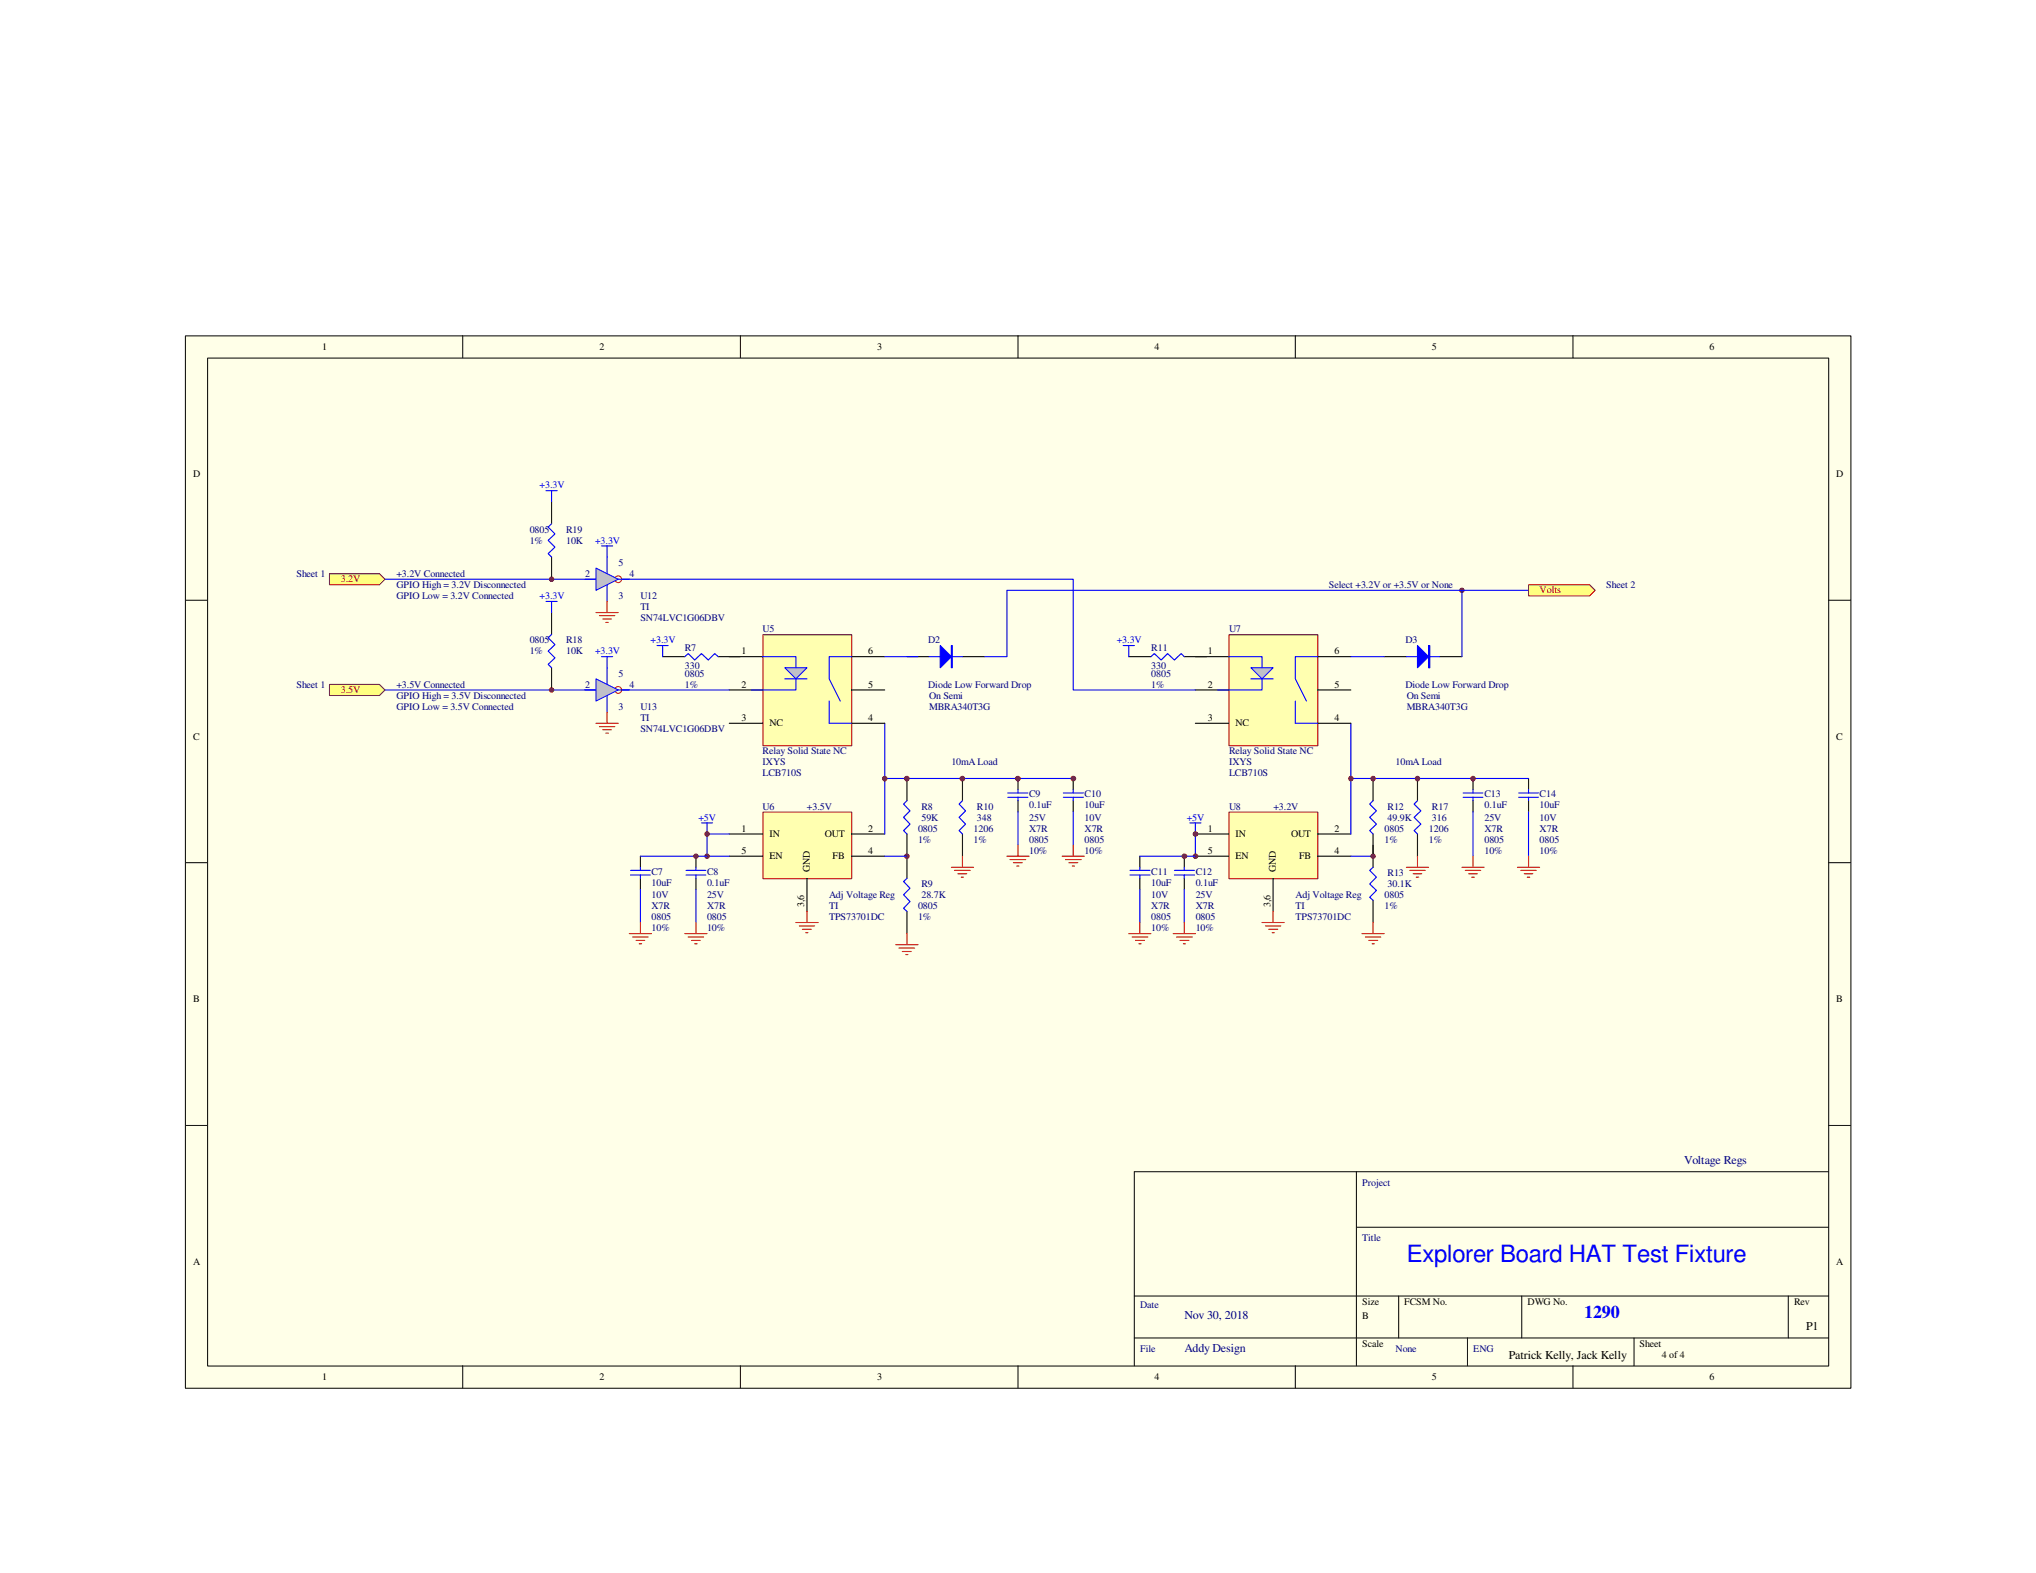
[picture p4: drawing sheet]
<svg xmlns="http://www.w3.org/2000/svg" width="279mm" height="216mm" viewBox="0 0 279 216" stroke-linecap="round" stroke-linejoin="round" font-family="sans-serif">
<path d="M25.4 46.1h228.6v144.4h-228.6z" fill="#ffffe8"/>
<g fill="none" stroke="#000" stroke-width=".14">
<path d="M25.4 46.1h228.6v144.4h-228.6zM28.5 49.1h222.5v138.4h-222.5zM63.5 46.1v3M101.6 46.1v3M139.7 46.1v3M177.8 46.1v3M215.9 46.1v3M25.4 82.4h3.1M250.9 82.4h3.1M25.4 118.4h3.1M250.9 118.4h3.1M25.4 154.5h3.1"/>
<path d="M250.9 154.5h3.1M155.7 177.9h95.2M186.1 160.8v26.7M186.1 168.4h64.8M191.9 177.9v5.7M208.8 177.9v5.7M245.4 177.9v5.7M250.9 160.8h-95.2v26.7M63.5 187.5v3M101.6 187.5v3M139.7 187.5v3M155.7 183.6h95.2"/>
<path d="M177.8 187.5v3M201.4 183.6v3.9M215.9 187.5v3M224.2 183.6v3.9"/>
</g>
<path d="M104.7 111.5h12.2v9.1h-12.2z" fill="#ffffb0"/>
<path d="M104.7 111.5h12.2v9.1h-12.2z" fill="none" stroke="#800000" stroke-width=".14"/>
<g fill="none" stroke="#000" stroke-width=".15">
<path d="M87.9 117.5v1.5M95.5 117.5v1.5M100.1 114.5h4.5M100.1 117.5h4.5M116.8 114.5h4.6M116.8 117.5h4.6M124.5 106.8v3.1M124.5 114.5v6.1M188.4 106.8v3.1M188.4 114.5v4.5M87.9 120.6v1.5M95.5 120.6v1.5"/>
<path d="M110.7 120.6v4.5M124.5 125.1v3M188.4 123.6v3"/>
</g>
<g fill="none" stroke="#00f" stroke-width=".15">
<path d="M121.4 99.3v15.2M86.5 119.5h2.7M87.9 119v.5M94.1 119.5h2.8M95.5 119v.5M96.3 112.9h1.5M97 112.9v4.6h3.1M124.5 109.9l-.5 .5 .9 .9-.9 .9 .9 .9-.9 .9 .5 .5M188.4 109.9l-.4 .5 .9 .9-.9 .9 .9 .9-.9 .9 .4 .5M188.4 119l-.4 .5 .9 .9-.9 .9 .9 .9-.9 .9 .4 .5M86.5 120.1h2.7M87.9 120.1v.5"/>
<path d="M87.9 122.1v4.5M94.1 120.1h2.8M95.5 120.1v.5M95.5 122.1v4.5M124.5 120.6l-.5 .4 .9 .9-.9 .9 .9 .9-.9 1 .5 .4"/>
</g>
<g fill="none" stroke="#f00" stroke-width=".15">
<path d="M86.4 128.1h3M86.8 128.6h2.1M87.3 129.1h1.2M87.7 129.5h.4M87.9 126.6v1.5M94 128.1h3M94.4 128.6h2.2M94.9 129.1h1.2M95.3 129.5h.4M95.5 126.6v1.5M109.2 126.6h3.1M109.7 127.1h2.1"/>
<path d="M110.1 127.6h1.2M110.6 128h.3M110.7 125.1v1.5"/>
</g>
<path d="M168.7 111.5h12.1v9.1h-12.1z" fill="#ffffb0"/>
<path d="M168.7 111.5h12.1v9.1h-12.1z" fill="none" stroke="#800000" stroke-width=".14"/>
<path d="M164 114.5h4.6M164 117.5h4.6M180.8 114.5h4.6M180.8 117.5h4.6M174.7 120.6v4.5" fill="none" stroke="#000" stroke-width=".15"/>
<path d="M185.4 99.3v15.2M97 114.5h3.1" fill="none" stroke="#00f" stroke-width=".15"/>
<g fill="none" stroke="#f00" stroke-width=".15">
<path d="M122.9 129.7h3.1M123.4 130.1h2.1M123.8 130.6h1.3M124.3 131h.3M124.5 128.1v1.6M173.2 126.6h3M173.7 127.1h2.1M174.1 127.6h1.2M174.6 128h.3M174.7 125.1v1.5M186.9 128.1h3M187.4 128.6h2.1"/>
<path d="M187.8 129.1h1.3M188.3 129.5h.3M188.4 126.6v1.5"/>
</g>
<circle cx="97" cy="117.5" r=".3" fill="#800000"/>
<circle cx="97" cy="117.5" r=".3" fill="none" stroke="#800000" stroke-width=".14"/>
<circle cx="97" cy="114.5" r=".3" fill="#800000"/>
<circle cx="97" cy="114.5" r=".3" fill="none" stroke="#800000" stroke-width=".14"/>
<path d="M121.4 106.8h3.1" fill="none" stroke="#00f" stroke-width=".15"/>
<circle cx="121.4" cy="106.9" r=".31" fill="#800000"/>
<circle cx="121.4" cy="106.9" r=".31" fill="none" stroke="#800000" stroke-width=".14"/>
<circle cx="124.5" cy="117.5" r=".3" fill="#800000"/>
<circle cx="124.5" cy="117.5" r=".3" fill="none" stroke="#800000" stroke-width=".14"/>
<path d="M121.4 117.5h3.1" fill="none" stroke="#00f" stroke-width=".15"/>
<path d="M104.7 87.2h12.2v15.2h-12.2z" fill="#ffffb0"/>
<path d="M104.7 87.1h12.2v15.3h-12.2z" fill="none" stroke="#800000" stroke-width=".14"/>
<path d="M100.1 90.1h4.5M100.1 94.7h4.5M100.1 99.3h4.5" fill="none" stroke="#000" stroke-width=".15"/>
<path d="M107.7 93.2h3" fill="none" stroke="#00f" stroke-width=".15"/>
<path d="M107.7 91.7h3l-1.5 1.5z" fill="#c0c0c0"/>
<path d="M107.7 91.7h3l-1.5 1.5z" fill="none" stroke="#00f" stroke-width=".14"/>
<path d="M94 90.1l.4-.4 .9 .9 1-.9 .9 .9 .9-.9 .5 .4M104.6 90.1h4.6v1.6M109.2 93.2v1.5h-6.1M113.8 96.2v3.1h3M116.8 90.1h-3v3.1l1.5 3M157.9 90.1l.5-.4 .9 .9 .9-.9 1 .9 .9-.9 .4 .4" fill="none" stroke="#00f" stroke-width=".15"/>
<path d="M90.9 90.1h3.1M98.6 90.1h3M116.8 90.1h4.6M116.8 94.7h4.6M116.8 99.3h4.6M154.9 90.1h3M162.5 90.1h3.1" fill="none" stroke="#000" stroke-width=".15"/>
<path d="M168.7 87.2h12.1v15.2h-12.1z" fill="#ffffb0"/>
<path d="M168.7 87.1h12.1v15.3h-12.1z" fill="none" stroke="#800000" stroke-width=".14"/>
<path d="M164 90.1h4.6M164 94.7h4.6M164 99.3h4.6" fill="none" stroke="#000" stroke-width=".15"/>
<path d="M171.7 93.2h3" fill="none" stroke="#00f" stroke-width=".15"/>
<path d="M171.7 91.7h3l-1.5 1.5z" fill="#c0c0c0"/>
<path d="M171.7 91.7h3l-1.5 1.5z" fill="none" stroke="#00f" stroke-width=".14"/>
<path d="M52.8 94.7h47.3M90.2 88.6h1.5M90.9 88.6v1.5M154.1 88.6h1.6M154.9 88.6v1.5M168.6 90.1h4.6v1.6M173.2 93.2v1.5h-6.1M177.8 96.2v3.1h3M180.8 90.1h-3v3.1l1.5 3" fill="none" stroke="#00f" stroke-width=".15"/>
<path d="M180.8 90.1h4.6M180.8 94.7h4.6M180.8 99.3h4.6" fill="none" stroke="#000" stroke-width=".15"/>
<path d="M45.2 93.9h6.9l.7 .8-.7 .8h-6.9z" fill-rule="evenodd" fill="#ffff80"/>
<path d="M45.2 93.9h6.9l.7 .8-.7 .8h-6.9z" fill="none" stroke="#800000" stroke-width=".14"/>
<circle cx="200.6" cy="81" r=".3" fill="#800000"/>
<circle cx="200.6" cy="81" r=".3" fill="none" stroke="#800000" stroke-width=".14"/>
<path d="M185.4 106.8h3M185.4 117.5h3" fill="none" stroke="#00f" stroke-width=".15"/>
<circle cx="185.4" cy="106.9" r=".31" fill="#800000"/>
<circle cx="185.4" cy="106.9" r=".31" fill="none" stroke="#800000" stroke-width=".14"/>
<circle cx="188.4" cy="117.5" r=".3" fill="#800000"/>
<circle cx="188.4" cy="117.5" r=".3" fill="none" stroke="#800000" stroke-width=".14"/>
<path d="M52.8 79.5h94.5v15.2h16.7M155.1 119.5h2.7M156.4 119v.5M161.2 119.5h2.7M162.5 119v.5M163.3 112.9h1.5M164 112.9v4.6M155.1 120.1h2.7M156.4 120.1v.5M161.2 120.1h2.7M162.5 120.1v.5" fill="none" stroke="#00f" stroke-width=".15"/>
<path d="M156.4 117.5v1.5M162.5 117.5v1.5M156.4 120.6v1.5M162.5 120.6v1.5" fill="none" stroke="#000" stroke-width=".15"/>
<path d="M45.2 78.7h6.9l.7 .8-.7 .8h-6.9z" fill-rule="evenodd" fill="#ffff80"/>
<path d="M45.2 78.7h6.9l.7 .8-.7 .8h-6.9z" fill="none" stroke="#800000" stroke-width=".14"/>
<path d="M132.1 106.8v3.1M132.1 114.5v3M194.5 106.8v3.1M194.5 114.5v3" fill="none" stroke="#000" stroke-width=".15"/>
<path d="M124.5 106.8h7.6M132.1 109.9l-.5 .5 .9 .9-.9 .9 .9 .9-.9 .9 .5 .5M188.4 106.8h6.1M194.5 109.9l-.4 .5 .9 .9-.9 .9 .9 .9-.9 .9 .4 .5" fill="none" stroke="#00f" stroke-width=".15"/>
<path d="M130.6 119h3M131 119.5h2.1M131.4 119.9h1.3M132.1 117.5v1.5M193 119h3M193.5 119.5h2.1M193.9 119.9h1.2M194.5 117.5v1.5M131.9 120.4h.3M194.4 120.4h.3" fill="none" stroke="#f00" stroke-width=".15"/>
<circle cx="124.4" cy="106.9" r=".31" fill="#800000"/>
<circle cx="124.4" cy="106.9" r=".31" fill="none" stroke="#800000" stroke-width=".14"/>
<circle cx="188.4" cy="106.9" r=".31" fill="#800000"/>
<circle cx="188.4" cy="106.9" r=".31" fill="none" stroke="#800000" stroke-width=".14"/>
<path d="M209.8 81h-71.6v9.1M132.1 106.8h15.2M138.3 109.4h2.8M138.3 108.8h2.8M139.7 108.4v.4M139.7 109.4v.5M139.7 111.4v4.6M145.9 109.4h2.8M145.9 108.8h2.8M147.3 108.4v.4M147.3 109.4v.5M147.3 111.4v4.6" fill="none" stroke="#00f" stroke-width=".15"/>
<path d="M139.7 106.8v1.6M139.7 109.9v1.5M147.3 106.8v1.6M147.3 109.9v1.5" fill="none" stroke="#000" stroke-width=".15"/>
<path d="M138.2 117.5h3M138.6 118h2.2M139.1 118.4h1.2M139.5 118.9h.3M139.7 116v1.5M145.8 117.5h3M146.2 118h2.2M146.7 118.4h1.2M147.1 118.9h.3M147.3 116v1.5" fill="none" stroke="#f00" stroke-width=".15"/>
<circle cx="132.1" cy="106.9" r=".31" fill="#800000"/>
<circle cx="132.1" cy="106.9" r=".31" fill="none" stroke="#800000" stroke-width=".14"/>
<circle cx="139.7" cy="106.9" r=".31" fill="#800000"/>
<circle cx="139.7" cy="106.9" r=".31" fill="none" stroke="#800000" stroke-width=".14"/>
<circle cx="147.3" cy="106.9" r=".32" fill="#800000"/>
<circle cx="147.3" cy="106.9" r=".32" fill="none" stroke="#800000" stroke-width=".14"/>
<circle cx="164.1" cy="114.5" r=".31" fill="#800000"/>
<circle cx="164.1" cy="114.5" r=".31" fill="none" stroke="#800000" stroke-width=".14"/>
<circle cx="164.1" cy="117.5" r=".31" fill="#800000"/>
<circle cx="164.1" cy="117.5" r=".31" fill="none" stroke="#800000" stroke-width=".14"/>
<path d="M87.9 117.5h9.1M156.4 117.5h7.6" fill="none" stroke="#00f" stroke-width=".15"/>
<circle cx="162.5" cy="117.5" r=".31" fill="#800000"/>
<circle cx="162.5" cy="117.5" r=".31" fill="none" stroke="#800000" stroke-width=".14"/>
<g fill="none" stroke="#00f" stroke-width=".15">
<path d="M194.5 106.8h15.3M200.8 109.4h2.7M200.8 108.8h2.7M202.1 108.4v.4M202.1 109.4v.5M202.1 111.4v6.1M208.4 109.4h2.7M208.4 108.8h2.7M209.8 108.4v.4M209.8 109.4v.5M209.8 111.4v6.1M156.4 122.1v4.5"/>
<path d="M162.5 122.1v4.5"/>
</g>
<g fill="none" stroke="#f00" stroke-width=".15">
<path d="M200.6 119h3.1M201.1 119.5h2.1M201.5 119.9h1.2M202.1 117.5v1.5M208.2 119h3.1M208.7 119.5h2.1M209.2 119.9h1.2M209.8 117.5v1.5M154.9 128.1h3M155.4 128.6h2.1M155.8 129.1h1.3M156.3 129.5h.3"/>
<path d="M156.4 126.6v1.5M161 128.1h3M161.5 128.6h2.1M161.9 129.1h1.3M162.4 129.5h.3M162.5 126.6v1.5M202 120.4h.3M209.6 120.4h.3"/>
</g>
<path d="M202.1 106.8v1.6M202.1 109.9v1.5M209.8 106.8v1.6M209.8 109.9v1.5" fill="none" stroke="#000" stroke-width=".15"/>
<path d="M209.8 80.3h8.3l.8 .7-.8 .8h-8.3z" fill-rule="evenodd" fill="#ffff80"/>
<path d="M209.8 80.3h8.3l.8 .7-.8 .8h-8.3z" fill="none" stroke="#800000" stroke-width=".14"/>
<circle cx="95.5" cy="117.5" r=".3" fill="#800000"/>
<circle cx="95.5" cy="117.5" r=".3" fill="none" stroke="#800000" stroke-width=".14"/>
<circle cx="194.5" cy="106.9" r=".31" fill="#800000"/>
<circle cx="194.5" cy="106.9" r=".31" fill="none" stroke="#800000" stroke-width=".14"/>
<circle cx="202.1" cy="106.9" r=".31" fill="#800000"/>
<circle cx="202.1" cy="106.9" r=".31" fill="none" stroke="#800000" stroke-width=".14"/>
<path d="M124.5 90.1h3M132.1 90.1h3" fill="none" stroke="#000" stroke-width=".15"/>
<path d="M127.5 90.1h4.6M130.6 88.6h.1v3.1h-.1z" fill="none" stroke="#00f" stroke-width=".15"/>
<path d="M130.6 88.6v3.1" fill="none" stroke="#00f" stroke-width=".14"/>
<path d="M129 88.6l1.6 1.5-1.6 1.6z" fill="#00f"/>
<path d="M121.4 90.1h4.6M129 88.6l1.6 1.5-1.6 1.6zM135.1 90.1h3.1M193 90.1h4.6M196 88.6h.2v3.1h-.2z" fill="none" stroke="#00f" stroke-width=".15"/>
<path d="M189.9 90.1h3.1M197.6 90.1h3" fill="none" stroke="#000" stroke-width=".15"/>
<path d="M196.1 88.6v3.1" fill="none" stroke="#00f" stroke-width=".17"/>
<path d="M194.5 88.6l1.5 1.5-1.5 1.6z" fill="#00f"/>
<path d="M185.4 90.1h4.5M194.5 88.6l1.5 1.5-1.5 1.6zM200.6 81v9.1" fill="none" stroke="#00f" stroke-width=".15"/>
<circle cx="84.8" cy="79.5" r=".46" fill="#ffffe8"/>
<circle cx="84.8" cy="79.5" r=".46" fill="none" stroke="#f00" stroke-width=".14"/>
<path d="M80.3 79.5h1.5M83.3 76.5v6M84.8 79.5h1.6" fill="none" stroke="#00f" stroke-width=".15"/>
<path d="M81.8 78l3 1.5-3 1.5z" fill="#c0c0c0"/>
<path d="M81.8 78l3 1.5-3 1.5z" fill="none" stroke="#00f" stroke-width=".14"/>
<circle cx="84.8" cy="94.7" r=".46" fill="#ffffe8"/>
<circle cx="84.8" cy="94.7" r=".46" fill="none" stroke="#f00" stroke-width=".14"/>
<path d="M80.3 94.7h1.5M83.3 91.7v6M84.8 94.7h1.6" fill="none" stroke="#00f" stroke-width=".15"/>
<path d="M81.8 93.2l3 1.5-3 1.5z" fill="#c0c0c0"/>
<path d="M81.8 93.2l3 1.5-3 1.5z" fill="none" stroke="#00f" stroke-width=".14"/>
<path d="M81.8 84.1h3M81.8 99.3h3M82.3 84.5h2.1M82.3 99.7h2.1M82.7 85h1.2M83.1 85.4h.4M83.3 82.5v1.6M83.3 97.7v1.6M82.7 100.2h1.2M83.1 100.6h.4" fill="none" stroke="#f00" stroke-width=".15"/>
<path d="M74.9 67.4h1.6M75.7 71.9l-.5 .4 1 1-1 .9 1 .9-1 .9 .5 .5M75.7 67.4v1.4M82.5 74.9h1.6M83.3 74.9v1.6M74.9 82.5h1.6M75.7 87.1l-.5 .4 1 1-1 .9 1 .9-1 .9 .5 .5M75.7 82.5v1.6M82.5 90.1h1.6M83.3 90.1v1.6" fill="none" stroke="#00f" stroke-width=".15"/>
<path d="M75.7 68.8v3.1M75.7 76.5v3M75.7 84.1v3M75.7 91.7v3" fill="none" stroke="#000" stroke-width=".15"/>
<circle cx="75.7" cy="79.5" r=".3" fill="#800000"/>
<circle cx="75.7" cy="79.5" r=".3" fill="none" stroke="#800000" stroke-width=".14"/>
<circle cx="75.7" cy="94.7" r=".3" fill="#800000"/>
<circle cx="75.7" cy="94.7" r=".3" fill="none" stroke="#800000" stroke-width=".14"/>
<text font-size="3.3" fill="#00f" x="193" y="173.2">Explorer Board HAT Test Fixture</text>
<text font-size="2.5" fill="#00f" x="217.4" y="180.9">1290</text>
<g font-size="1.6" fill="#000080">
<text x="231.1" y="159.7">Voltage Regs</text>
<text x="162.6" y="181">Nov 30, 2018</text>
<text x="162.6" y="185.5">Addy Design</text>
</g>
<g font-size="1.6">
<text x="247.9" y="182.5">P1</text>
<text x="207.1" y="186.5">Patrick Kelly, Jack Kelly</text>
</g>
<g font-size="1.4">
<text x="44.2" y="48">1</text>
<text x="82.3" y="48">2</text>
<text x="120.4" y="48">3</text>
<text x="158.5" y="48">4</text>
<text x="196.5" y="48">5</text>
<text x="234.6" y="48">6</text>
<text x="26.5" y="65.5">D</text>
<text x="252" y="65.5">D</text>
<text x="101.8" y="89.8">1</text>
<text x="119.1" y="89.8">6</text>
<text x="165.7" y="89.8">1</text>
<text x="183.1" y="89.8">6</text>
<text x="101.8" y="94.4">2</text>
<text x="119.1" y="94.4">5</text>
<text x="165.7" y="94.4">2</text>
<text x="183.1" y="94.4">5</text>
<text x="26.5" y="101.5">C</text>
<text x="101.8" y="98.9">3</text>
<text x="105.6" y="99.7">NC</text>
<text x="119.1" y="98.9">4</text>
<text x="165.7" y="98.9">3</text>
<text x="169.5" y="99.7">NC</text>
<text x="183.1" y="98.9">4</text>
<text x="252" y="101.5">C</text>
<text x="101.8" y="114.2">1</text>
<text x="101.8" y="117.2">5</text>
<text x="105.6" y="114.9">IN</text>
<text x="105.6" y="117.9">EN</text>
<text x="111.1" y="119.7" transform="rotate(-90 111.1 119.7)">GND</text>
<text x="113.2" y="114.9">OUT</text>
<text x="114.3" y="117.9">FB</text>
<text x="119.1" y="114.2">2</text>
<text x="119.1" y="117.2">4</text>
<text x="165.7" y="114.2">1</text>
<text x="165.7" y="117.2">5</text>
<text x="169.5" y="114.9">IN</text>
<text x="169.5" y="117.9">EN</text>
<text x="175.1" y="119.7" transform="rotate(-90 175.1 119.7)">GND</text>
<text x="177.2" y="114.9">OUT</text>
<text x="178.3" y="117.9">FB</text>
<text x="183.1" y="114.2">2</text>
<text x="183.1" y="117.2">4</text>
<text x="110.4" y="124.5" transform="rotate(-90 110.4 124.5)">3,6</text>
<text x="174.3" y="124.5" transform="rotate(-90 174.3 124.5)">3,6</text>
<text x="26.5" y="137.6">B</text>
<text x="252" y="137.6">B</text>
<text x="26.5" y="173.6">A</text>
<text x="252" y="173.6">A</text>
<text x="186.9" y="179.1">Size</text>
<text x="192.7" y="179.1">FCSM No.</text>
<text x="209.6" y="179.1">DWG No.</text>
<text x="246.2" y="179.1">Rev</text>
<text x="186.9" y="181.1">B</text>
<text x="186.9" y="184.9">Scale</text>
<text x="225" y="184.9">Sheet</text>
<text x="44.2" y="189.4">1</text>
<text x="82.3" y="189.4">2</text>
<text x="120.4" y="189.4">3</text>
<text x="158.5" y="189.4">4</text>
<text x="196.5" y="189.4">5</text>
<text x="228" y="186.4">4 of 4</text>
<text x="234.6" y="189.4">6</text>
</g>
<g font-size="1.4" fill="#00f">
<text x="74" y="67">+3.3V</text>
<text x="81.7" y="74.6">+3.3V</text>
<text x="74" y="82.2">+3.3V</text>
<text x="81.7" y="89.8">+3.3V</text>
<text x="89.3" y="88.3">+3.3V</text>
<text x="153.2" y="88.3">+3.3V</text>
<text x="95.8" y="112.6">+5V</text>
<text x="162.9" y="112.6">+5V</text>
</g>
<g font-size="1.4" fill="#000080">
<text x="72.7" y="73.1">0805</text>
<text x="72.7" y="74.6">1%</text>
<text x="77.7" y="73.1">R19</text>
<text x="77.7" y="74.6">10K</text>
<text x="84.9" y="77.7">5</text>
<text x="40.7" y="79.2">Sheet 1</text>
<text x="54.4" y="80.7">GPIO High = 3.2V Disconnected</text>
<text x="54.4" y="82.2">GPIO Low = 3.2V Connected</text>
<text x="54.4" y="79.2">+3.2V Connected</text>
<text x="80.3" y="79.2">2</text>
<text x="84.9" y="82.2">3</text>
<text x="86.4" y="79.2">4</text>
<text x="87.9" y="82.2">U12</text>
<text x="87.9" y="83.7">TI</text>
<text x="182.4" y="80.7">Select +3.2V or +3.5V or None</text>
<text x="220.4" y="80.7">Sheet 2</text>
<text x="72.7" y="88.3">0805</text>
<text x="72.7" y="89.8">1%</text>
<text x="77.7" y="88.3">R18</text>
<text x="77.7" y="89.8">10K</text>
<text x="87.9" y="85.3">SN74LVC1G06DBV</text>
<text x="94" y="89.4">R7</text>
<text x="104.6" y="86.8">U5</text>
<text x="127.4" y="88.3">D2</text>
<text x="158" y="89.4">R11</text>
<text x="168.7" y="86.8">U7</text>
<text x="192.9" y="88.3">D3</text>
<text x="40.7" y="94.4">Sheet 1</text>
<text x="54.4" y="95.9">GPIO High = 3.5V Disconnected</text>
<text x="54.4" y="94.4">+3.5V Connected</text>
<text x="80.3" y="94.4">2</text>
<text x="84.9" y="92.9">5</text>
<text x="86.4" y="94.4">4</text>
<text x="94" y="91.8">330</text>
<text x="94" y="92.9">0805</text>
<text x="94" y="94.4">1%</text>
<text x="127.4" y="94.4">Diode Low Forward Drop</text>
<text x="127.5" y="95.9">On Semi</text>
<text x="158" y="91.8">330</text>
<text x="158" y="92.9">0805</text>
<text x="158" y="94.4">1%</text>
<text x="192.9" y="94.4">Diode Low Forward Drop</text>
<text x="193" y="95.9">On Semi</text>
<text x="54.4" y="97.4">GPIO Low = 3.5V Connected</text>
<text x="84.9" y="97.4">3</text>
<text x="87.9" y="97.4">U13</text>
<text x="87.9" y="100.5">SN74LVC1G06DBV</text>
<text x="87.9" y="98.9">TI</text>
<text x="127.5" y="97.4">MBRA340T3G</text>
<text x="193" y="97.4">MBRA340T3G</text>
<text x="104.6" y="106.6">LCB710S</text>
<text x="104.6" y="103.5">Relay Solid State NC</text>
<text x="104.6" y="105">IXYS</text>
<text x="130.6" y="105">10mA Load</text>
<text x="168.7" y="103.5">Relay Solid State NC</text>
<text x="168.7" y="105">IXYS</text>
<text x="168.7" y="106.6">LCB710S</text>
<text x="191.5" y="105">10mA Load</text>
<text x="104.6" y="111.1">U6</text>
<text x="110.7" y="111.1">+3.5V</text>
<text x="126.4" y="111.1">R8</text>
<text x="126.4" y="112.6">59K</text>
<text x="134.1" y="111.1">R10</text>
<text x="134.1" y="112.6">348</text>
<text x="141.2" y="109.4">C9</text>
<text x="141.2" y="111">0.1uF</text>
<text x="141.2" y="112.6">25V</text>
<text x="148.8" y="109.4">C10</text>
<text x="148.8" y="111">10uF</text>
<text x="148.8" y="112.6">10V</text>
<text x="168.7" y="111.1">U8</text>
<text x="174.8" y="111.1">+3.2V</text>
<text x="190.4" y="111.1">R12</text>
<text x="190.4" y="112.6">49.9K</text>
<text x="196.5" y="111.1">R17</text>
<text x="196.5" y="112.6">316</text>
<text x="203.7" y="109.4">C13</text>
<text x="203.7" y="111">0.1uF</text>
<text x="203.7" y="112.6">25V</text>
<text x="211.3" y="109.4">C14</text>
<text x="211.3" y="111">10uF</text>
<text x="211.3" y="112.6">10V</text>
<text x="126" y="114.2">0805</text>
<text x="126" y="115.7">1%</text>
<text x="133.6" y="114.2">1206</text>
<text x="133.6" y="115.7">1%</text>
<text x="141.2" y="114.2">X7R</text>
<text x="141.2" y="115.7">0805</text>
<text x="141.2" y="117.2">10%</text>
<text x="148.8" y="114.2">X7R</text>
<text x="148.8" y="115.7">0805</text>
<text x="148.8" y="117.2">10%</text>
<text x="190" y="114.2">0805</text>
<text x="190" y="115.7">1%</text>
<text x="196.1" y="114.2">1206</text>
<text x="196.1" y="115.7">1%</text>
<text x="203.7" y="114.2">X7R</text>
<text x="203.7" y="115.7">0805</text>
<text x="203.7" y="117.2">10%</text>
<text x="211.3" y="114.2">X7R</text>
<text x="211.3" y="115.7">0805</text>
<text x="211.3" y="117.2">10%</text>
<text x="89.4" y="120.1">C7</text>
<text x="89.4" y="121.6">10uF</text>
<text x="89.4" y="123.3">10V</text>
<text x="89.4" y="124.8">X7R</text>
<text x="97" y="120.1">C8</text>
<text x="97" y="121.6">0.1uF</text>
<text x="97" y="123.3">25V</text>
<text x="97" y="124.8">X7R</text>
<text x="113.8" y="123.3">Adj Voltage Reg</text>
<text x="113.8" y="124.8">TI</text>
<text x="126" y="124.8">0805</text>
<text x="126.4" y="121.8">R9</text>
<text x="126.4" y="123.3">28.7K</text>
<text x="158" y="120.1">C11</text>
<text x="158" y="121.6">10uF</text>
<text x="158" y="123.3">10V</text>
<text x="158" y="124.8">X7R</text>
<text x="164.1" y="120.1">C12</text>
<text x="164.1" y="121.6">0.1uF</text>
<text x="164.1" y="123.3">25V</text>
<text x="164.1" y="124.8">X7R</text>
<text x="177.8" y="123.3">Adj Voltage Reg</text>
<text x="177.8" y="124.8">TI</text>
<text x="190" y="123.3">0805</text>
<text x="190" y="124.8">1%</text>
<text x="190.4" y="120.2">R13</text>
<text x="190.4" y="121.8">30.1K</text>
<text x="89.4" y="126.3">0805</text>
<text x="89.4" y="127.8">10%</text>
<text x="97" y="126.3">0805</text>
<text x="97" y="127.8">10%</text>
<text x="113.8" y="126.3">TPS73701DC</text>
<text x="126" y="126.3">1%</text>
<text x="158" y="126.3">0805</text>
<text x="158" y="127.8">10%</text>
<text x="164.1" y="126.3">0805</text>
<text x="164.1" y="127.8">10%</text>
<text x="177.8" y="126.3">TPS73701DC</text>
<text x="186.9" y="162.8">Project</text>
<text x="186.9" y="170.4">Title</text>
<text x="156.5" y="179.5">Date</text>
<text x="156.5" y="185.6">File</text>
<text x="191.5" y="185.6">None</text>
<text x="202.2" y="185.6">ENG</text>
</g>
<g font-size="1.4" fill="#800000">
<text x="46.8" y="79.9">3.2V</text>
<text x="211.3" y="81.4">Volts</text>
<text x="46.8" y="95.2">3.5V</text>
</g>
</svg>
